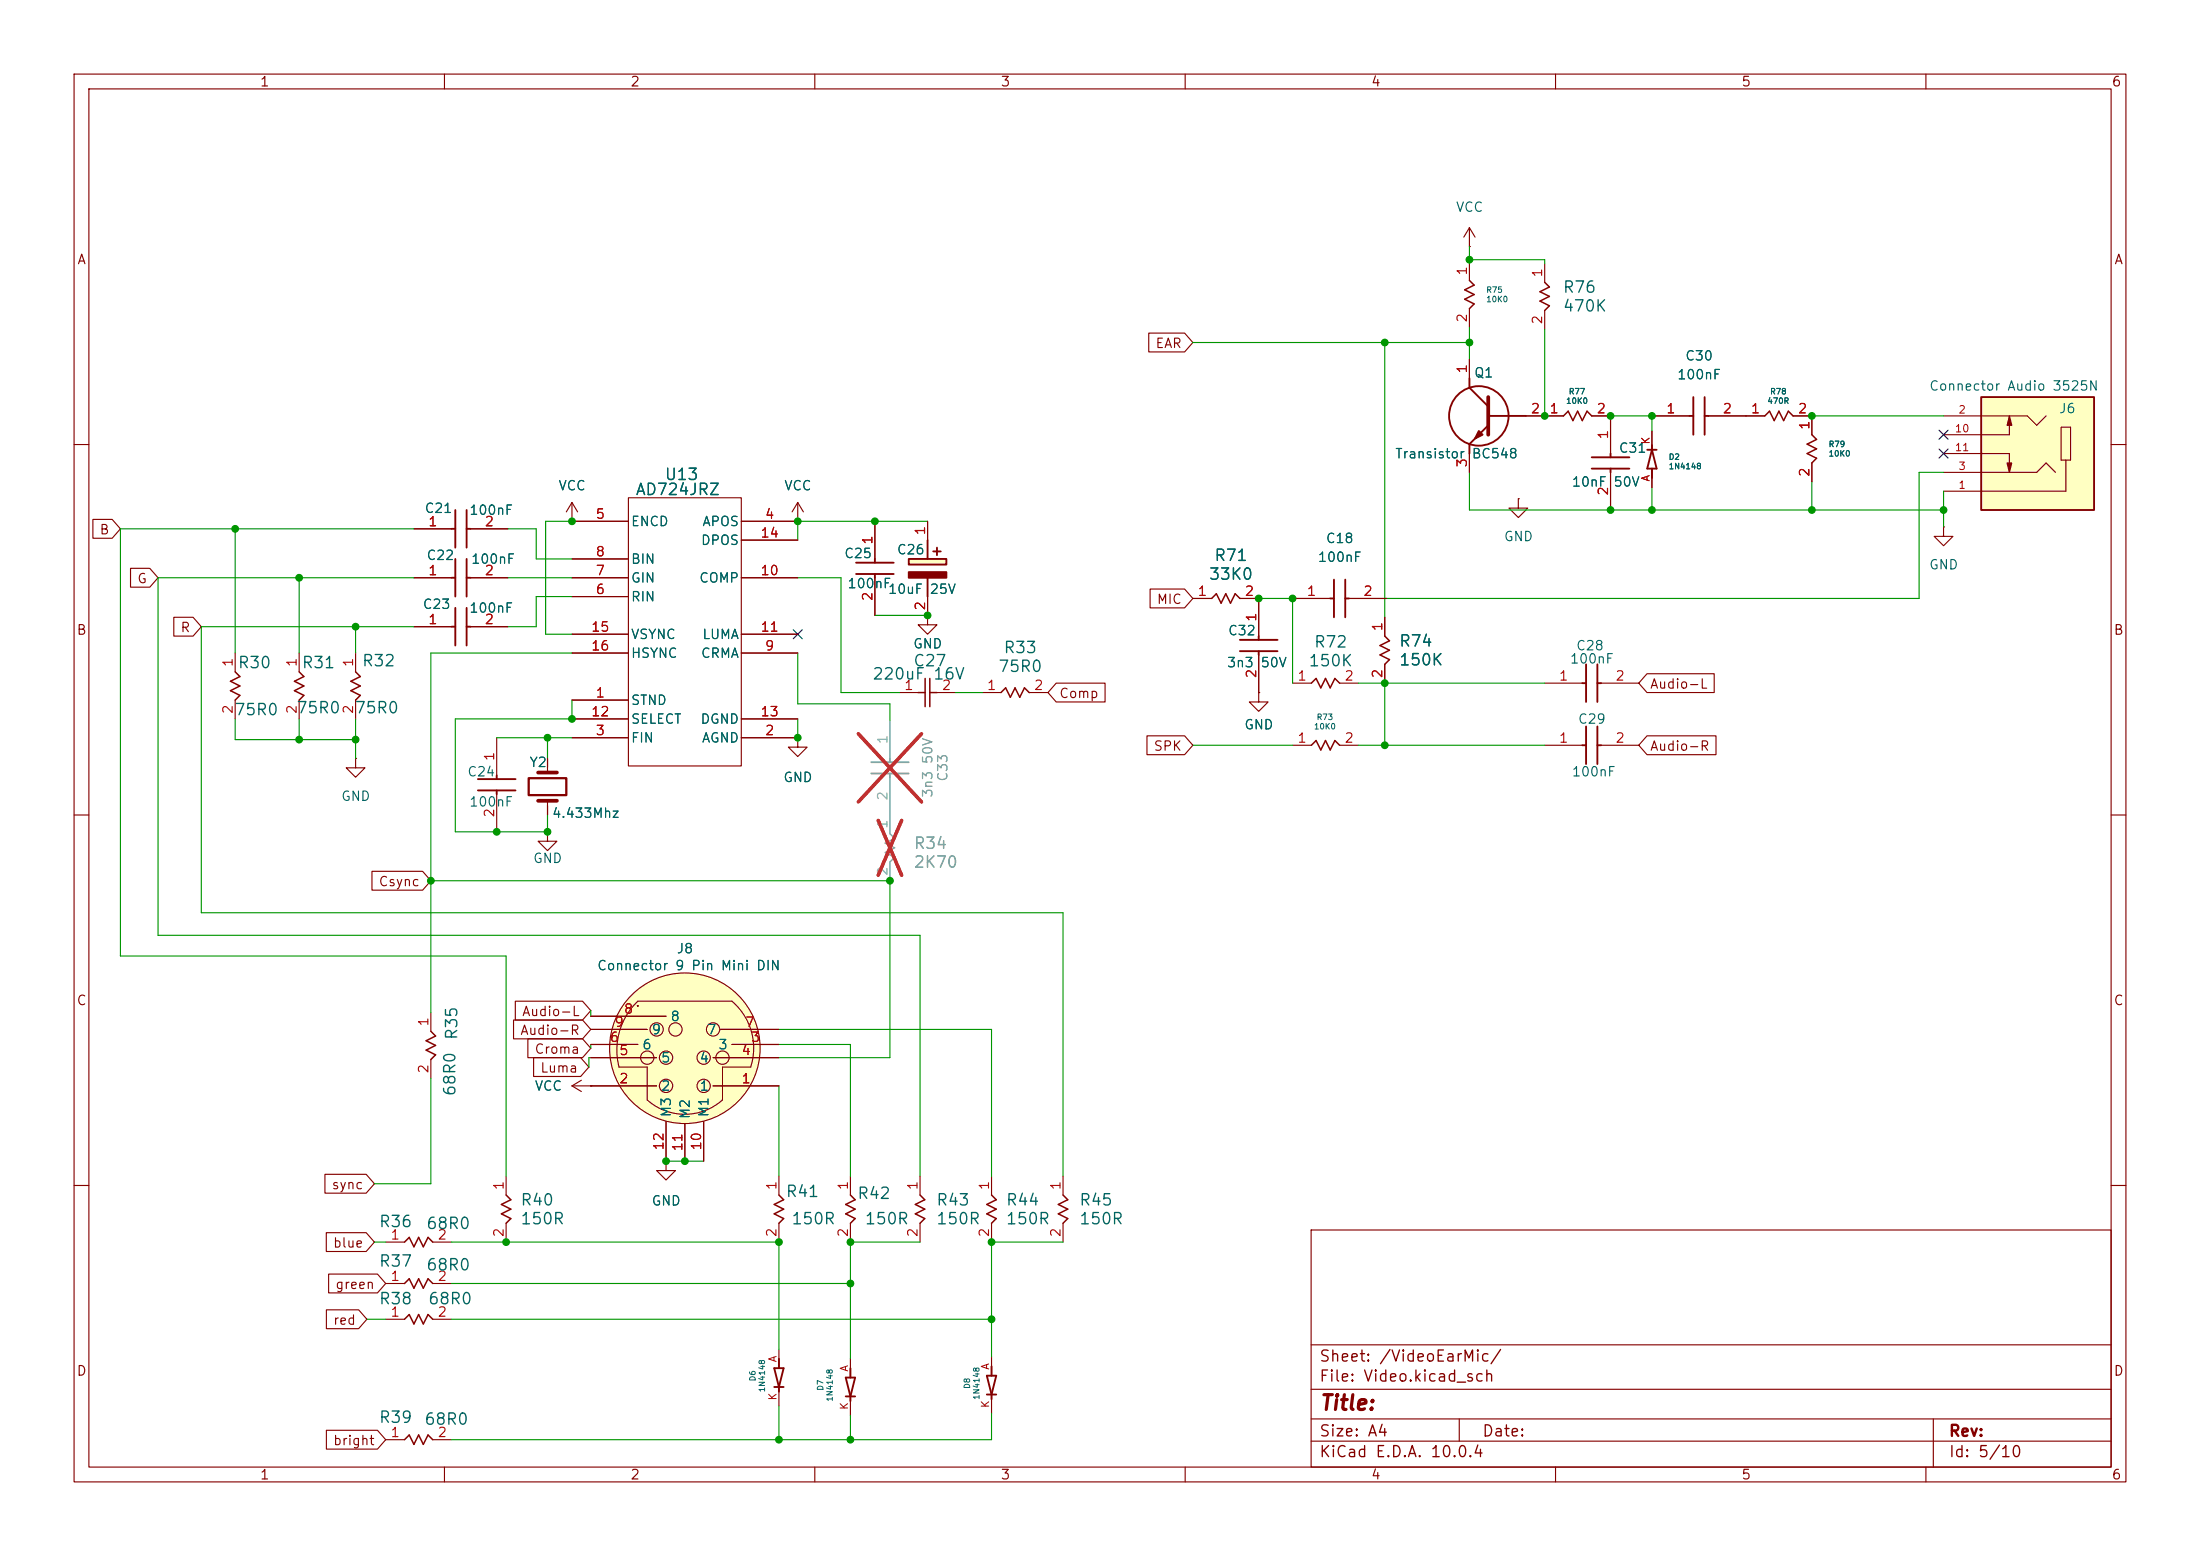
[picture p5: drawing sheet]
<svg xmlns="http://www.w3.org/2000/svg" width="297mm" height="210mm" viewBox="0 0 297 210" stroke-linecap="round" stroke-linejoin="round" font-family="sans-serif">
<g fill="none" stroke="#840000" stroke-width=".15">
<path d="M10 10h277v190h-277zM12 12h273v186h-273zM60 10v2M110 10v2M160 10v2M210 10v2M260 10v2M198.4 33.3h.1M198.4 30.7v2.6M198.4 35.3v2.5M198.4 30.7l-.8 1.3M198.4 30.7l.7 1.3"/>
<path d="M198.4 41.7v2.5M223 58.2v2.5M223 56.1h5.1M230.6 56.1h7.7M242.1 56.1h2.5v2.6M10 60h2M55.9 78h5.1M55.9 71.4h5.1M63.5 78h5.1M63.5 71.4h5.1M77.2 70.4h.1M77.2 70.4h7.6"/>
<path d="M77.2 78h7.6M77.2 75.4h7.6M77.2 67.8l-.7 1.3M77.2 67.8l.8 1.3M77.2 67.8v2.6M84.8 67.2h15.3v36.2h-15.3zM100.1 70.4h7.6M100.1 78h7.6M100.1 72.9h7.6M107.7 70.4h.1M107.7 67.8l-.8 1.3M107.7 67.8l.8 1.3"/>
<path d="M107.7 67.8v2.6M118.1 70.4v5M118.1 78v5.1M223 63.2v2.6M244.6 62.5v2.5M262.4 71.1v1.3h1.3l-1.3 1.3-1.3-1.3h1.3M262.4 71.1h.1M285 60h2M31.7 88.1v2.6M31.7 94.5v2.5M40.4 88.1v2.6M40.4 94.5v2.5"/>
<path d="M55.9 84.6h5.1M63.5 84.6h5.1M67.1 99.6v5M77.2 94.5h7.6M77.2 99.6h7.6M77.2 80.5h7.6M77.2 88.1h7.6M77.2 85.6h7.6M77.2 97h7.6M100.1 99.6h7.6M100.1 88.1h7.6M100.1 85.6h7.6"/>
<path d="M100.1 97h7.6M107.7 99.6v1.2h1.3l-1.3 1.3-1.3-1.3h1.3M107.7 99.6h.1M125.2 83.1v1.2h1.3l-1.3 1.3-1.2-1.3h1.2M125.2 83.1h.1M208.5 92.2h5.1M216.2 92.2h5M10 110h2M48 102.4v1.2h1.3l-1.3 1.3-1.3-1.3h1.3M48 102.4h.1M67.1 107.2v5.1M73.9 102.4v1.9"/>
<path d="M73.9 108.1v1.9M208.5 100.6h5.1M216.2 100.6h5M285 110h2M68.3 158.8v2.5M77.2 146.6l1.3 .7M77.2 146.6h2.6M78.5 145.8l-1.3 .8M79.8 146.6h.1M89.9 156.7v1.3h1.3l-1.3 1.3-1.3-1.3h1.3M89.9 156.7h.1M105.2 158.8v2.5"/>
<path d="M114.8 158.8v2.5M124.2 158.8v2.5M10 160h2M52.1 178.1h2.5M52.1 173.2h2.5M52.1 167.6h2.5M58.4 178.1h2.6M58.4 173.2h2.6M58.4 167.6h2.6M68.3 165.1v2.5M105.2 165.1v2.5M114.8 165.1v2.5"/>
<path d="M124.2 165.1v2.5M177 166h108v32h-108zM285 160h2M52.1 194.3h2.5M58.4 194.3h2.6M60 198v2M105.2 182.1v2.6M105.2 187.2v2.5M110 198v2M114.8 183.4v2.5M114.8 188.5v2.5M133.9 183.1v2.6"/>
<path d="M133.9 188.2v2.6M160 198v2M177 194.5h108M177 191.5h108M177 187.5h108M177 181.5h108M197 191.5v3M210 198v2M260 198v2M261 191.5v6.5"/>
</g>
<g fill="none" stroke="#840000" stroke-width=".25">
<path d="M228.1 56.1h.5M228.6 53.6v5.1M230.1 56.1h.5M230.1 53.6v5.1M61 78h.5M61 71.4h.5M61.5 68.8v5.1M61.5 75.4v5.1M63 78h.5M63 68.8v5.1M63 75.4v5.1M63 71.4h.5"/>
<path d="M115.6 75.9h5M115.6 77.5h5M118.1 75.4v.5M118.1 77.5v.5M222.4 60.7h1.2M223 60.1v.6M223 63.2v1.3M223 60.7l.6 2.5h-1.2zM61 84.6h.5M61.5 82v5.1M63 82v5.1M63 84.6h.5"/>
<path d="M213.6 92.2h.5M214.1 89.7v5M214.1 98v5.1M215.6 92.2h.6M215.6 89.7v5M215.6 98v5.1M64.5 105.2h5.1M64.5 106.7h5.1M67.1 104.6v.6M67.1 106.7v.5M213.6 100.6h.5M215.6 100.6h.6"/>
<path d="M104.5 184.7h1.3l-.6 2.5zM104.5 187.2h1.3M105.2 183.4v1.3M105.2 187.2v.6M114.2 185.9h1.2l-.6 2.6zM114.2 188.5h1.2M114.8 184.7v1.2M114.8 188.5v.6M133.2 185.7h1.3l-.6 2.5zM133.2 188.2h1.3M133.9 184.4v1.3M133.9 188.2v.6"/>
</g>
<g fill="none" stroke="#840000" stroke-width=".2">
<path d="M198.4 37.8l.6 .7-1.3 .6 1.3 .7-1.3 .6 1.3 .6-.6 .7M238.3 56.1l.6-.6 .6 1.3 .7-1.3 .6 1.3 .6-1.3 .7 .6M244.6 58.7l.6 .6-1.2 .6 1.2 .7-1.2 .6 1.2 .6-.6 .7M31.7 90.7l.7 .6-1.3 .6 1.3 .7-1.3 .6 1.3 .7-.7 .6M40.4 90.7l.6 .6-1.2 .6 1.2 .7-1.2 .6 1.2 .7-.6 .6M54.6 178.1l.6-.7 .7 1.3 .6-1.3 .6 1.3 .7-1.3 .6 .7M54.6 173.2l.6-.6 .7 1.3 .6-1.3 .6 1.3 .7-1.3 .6 .6M54.6 167.6l.6-.6 .7 1.3 .6-1.3 .6 1.3 .7-1.3 .6 .6M68.3 161.3l.7 .6-1.3 .7 1.3 .6-1.3 .6 1.3 .7-.7 .6M105.2 161.3l.6 .6-1.3 .7 1.3 .6-1.3 .6 1.3 .7-.6 .6M114.8 161.3l.6 .6-1.2 .7 1.2 .6-1.2 .6 1.2 .7-.6 .6M124.2 161.3l.6 .6-1.2 .7 1.2 .6-1.2 .6 1.2 .7-.6 .6"/>
<path d="M54.6 194.3l.6-.6 .7 1.2 .6-1.2 .6 1.2 .7-1.2 .6 .6"/>
</g>
<path d="M72.6 104.3h2.6M72.6 108.1h2.6" fill="none" stroke="#840000" stroke-width=".51"/>
<path d="M71.4 105h5.1v2.3h-5.1z" fill="none" stroke="#840000" stroke-width=".3"/>
<path d="M117.6 102.9h5.1M117.6 104.4h5.1M120.1 102.4v.5M120.1 104.4v.5" fill="none" stroke="#a1a1a1" stroke-width=".25"/>
<path d="M120.1 97.3v5.1M120.1 104.9v5.1" fill="none" stroke="#a1a1a1" stroke-width=".15"/>
<path d="M115.9 99l8.5 9.2M124.4 99l-8.5 9.2" fill="none" stroke="#e12e31" stroke-width=".46"/>
<path d="M267.5 53.6h15.2v15.2h-15.2z" fill="#ffffc2"/>
<path d="M267.5 53.6h15.2v15.2h-15.2z" fill="none" stroke="#840000" stroke-width=".25"/>
<g fill="none" stroke="#840000" stroke-width=".15">
<path d="M262.4 56.1h11.3l1.3 1.3 1.2-1.3M271.3 56.1v2.6h-8.9M278.3 57.7h1.2v4.4h-1.2zM262.4 63.8h12.6l1.2-1.3 1.3 1.3M262.4 61.2h8.9v2.6M278.9 62.1v4.2h-16.5M48 88.1v2.6M48 94.5v2.5M132.6 93.5h2.5M138.9 93.5h2.6M161 80.8h2.6M167.4 80.8h2.5"/>
<path d="M73.9 112.3v1.2h1.3l-1.3 1.3-1.3-1.3h1.3M73.9 112.3h.1M58.2 136.7v2.5M79.8 138.9h7.6M79.8 137.2h10.1M86.1 135.1h12.7a8.3 8.3 0 0 1 2.5 8.9h-3.8v4.5a7.6 7.6 0 0 1-10.1 0v-4.5h-3.8a9.1 9.1 0 0 1 2.5-8.9zM97.3 138.9h7.9M58.2 143v2.5M79.8 146.6h8.8M79.8 141h6.3M79.8 142.7h8.8M89.9 151.4v5.3"/>
<path d="M92.5 151.6v5.1M95 151.4v5.3M96.3 146.6h8.9M96.3 142.7h8.9M98.8 141h6.4M133.9 158.8v2.5M143.5 158.8v2.5M133.9 165.1v2.5M143.5 165.1v2.5"/>
<circle cx="88.6" cy="138.9" r=".9"/>
<circle cx="91.2" cy="138.9" r=".9"/>
<circle cx="96.3" cy="138.9" r=".9"/>
<circle cx="87.4" cy="142.7" r=".9"/>
<circle cx="89.9" cy="146.6" r=".9"/>
<circle cx="89.9" cy="142.7" r=".9"/>
<circle cx="92.5" cy="141.5" r="10.2"/>
<circle cx="95" cy="142.7" r=".9"/>
<circle cx="95" cy="146.6" r=".9"/>
<circle cx="97.5" cy="142.7" r=".9"/>
</g>
<g fill="#840000" stroke="#840000" stroke-width=".15">
<path d="M271 62.5h.6l-.3 1.3z"/>
<path d="M271.3 56.1l.3 1.3h-.6z"/>
</g>
<path d="M48 90.7l.6 .6-1.2 .6 1.2 .7-1.2 .6 1.2 .7-.6 .6M135.1 93.5l.7-.7 .6 1.3 .6-1.3 .7 1.3 .6-1.3 .6 .7M163.6 80.8l.6-.7 .6 1.3 .7-1.3 .6 1.3 .7-1.3 .6 .7M58.2 139.2l.6 .6-1.3 .7 1.3 .6-1.3 .6 1.3 .7-.6 .6M133.9 161.3l.6 .6-1.3 .7 1.3 .6-1.3 .6 1.3 .7-.6 .6M143.5 161.3l.6 .6-1.2 .7 1.2 .6-1.2 .6 1.2 .7-.6 .6" fill="none" stroke="#840000" stroke-width=".2"/>
<circle cx="92.5" cy="141.5" r="10.2" fill="#ffffc2" stroke="#ffffc2" stroke-width=".14"/>
<circle cx="86.1" cy="135.8" r=".08" fill="#840000" stroke="#840000" stroke-width=".14"/>
<path d="M120.1 112.5l.7 .7-1.3 .6 1.3 .6-1.3 .7 1.3 .6-.7 .6" fill="none" stroke="#a1a1a1" stroke-width=".2"/>
<path d="M120.1 110v2.5M120.1 116.3v2.6" fill="none" stroke="#a1a1a1" stroke-width=".15"/>
<path d="M118.6 110.7l3.1 7.4M121.7 110.7l-3.1 7.4" fill="none" stroke="#e12e31" stroke-width=".46"/>
<path d="M122.7 75.4h5.1v.8h-5.1z" fill="#ffffc2"/>
<g fill="none" stroke="#840000" stroke-width=".25">
<path d="M198.4 51.1v1.2l2.5 2.6M200.9 56.1h5.1M200.9 57.4l-2.5 2.5v1.3M122.7 75.4h5.1v.8h-5.1zM125.2 72.9v2.5M125.2 78v2.5M126 74.4h1M126.5 73.9v1M180.1 78.2v5.1M181.6 78.2v5.1M214.9 61.7h5.1M214.9 63.2h5.1"/>
<path d="M217.4 61.2v.5M217.4 63.2v.6M167.4 86.4h5.1M167.4 87.9h5.1M169.9 85.9v.5M169.9 87.9v.5M179.6 80.8h.5M181.6 80.8h.5"/>
<circle cx="199.6" cy="56.1" r="4"/>
</g>
<g fill="#840000" stroke="#840000" stroke-width=".25">
<path d="M122.7 77.2h5.1v.8h-5.1z"/>
<path d="M199.6 58.2l.6 .5-1.1 .5z"/>
</g>
<g fill="none" stroke="#840000" stroke-width=".15">
<path d="M208.5 35.6v2.5M155.1 45h4.8l1.1 1.2-1.1 1.3h-4.8zM198.4 48.5v2.6M206 56.1h5.1M208.5 41.9v2.6M214.9 56.1h2.5v5.1M223 56.1h5.1M223 58.2v2.5M230.6 56.1h7.7M242.1 56.1h2.5v2.6M12.5 70.1h2.6l1.2 1.3-1.2 1.2h-2.6zM17.6 76.7h2.6l1.1 1.3-1.1 1.2h-2.6z"/>
<path d="M55.9 78h5.1M55.9 71.4h5.1M63.5 78h5.1M63.5 71.4h5.1M77.2 70.4h.1M77.2 78h7.6M77.2 70.4h7.6M77.2 75.4h7.6M100.1 78h7.6M100.1 70.4h7.6M100.1 72.9h7.6M107.7 70.4h.1"/>
<path d="M118.1 70.4v5M118.1 78v5.1M125.2 70.4v2.5M155.3 79.5h4.6l1.1 1.3-1.1 1.2h-4.6zM198.4 61.2v2.6M205 67.3v1.3h1.2l-1.2 1.3-1.3-1.3h1.3M205 67.3h.1M217.4 63.8v5M223 63.2v2.6M244.6 62.5v2.5M23.5 83.3h2.6l1.1 1.3-1.1 1.3h-2.6zM55.9 84.6h5.1"/>
<path d="M63.5 84.6h5.1M77.2 94.5h7.6M77.2 99.6h7.6M77.2 80.5h7.6M77.2 88.1h7.6M77.2 85.6h7.6M77.2 97h7.6M100.1 99.6h7.6M100.1 88.1h7.6M100.1 85.6h7.6M100.1 97h7.6M107.7 99.6h.1"/>
<path d="M121.4 93.5h2.6M125.2 83.1h.1M125.2 80.5v2.6M126.5 93.5h2.5M142.6 92.2h6.6v2.5h-6.6l-1.1-1.2zM154.8 99.3h5.1l1.1 1.3-1.1 1.3h-5.1zM161 80.8h2.6M167.4 80.8h2.5v5.1M169.9 93.5v1.2h1.3l-1.3 1.3-1.2-1.3h1.2M169.9 93.5h.1M169.9 88.4v5.1M174.5 92.2h2.5"/>
<path d="M174.5 80.8h5.1M180.8 92.2h2.6M182.1 80.8h5.1M186.9 83.3v2.6M186.9 89.7v2.5M222.3 90.9h9.1v2.6h-9.1l-1.1-1.3zM222.3 99.3h9.4v2.6h-9.4l-1.1-1.3zM50.2 117.6h6.9l1.1 1.3-1.1 1.2h-6.9zM73.9 102.4v1.2M73.9 108.7v1.3M174.5 100.6h2.5M180.8 100.6h2.6"/>
<path d="M69.3 137.7h9.3l1.2 1.2-1.2 1.3h-9.3zM69.6 135.1h9l1.2 1.3-1.2 1.3h-9zM79.8 138.9h7.6M79.8 137.2h10.1M97.3 138.9h7.9M43.9 158.5h5.5l1.1 1.3-1.1 1.2h-5.5zM71.3 140.2h7.3l1.2 1.3-1.2 1.2h-7.3zM72 142.7h6.4l1.1 1.3-1.1 1.3h-6.4zM79.8 146.6h.1M79.8 146.6h8.8M79.8 141h6.3M79.8 142.7h8.8"/>
<path d="M89.9 156.7h.1M89.9 151.4v5.3M92.5 151.6v5.1M95 151.4v5.3M96.3 146.6h8.9M96.3 142.7h8.9M98.8 141h6.4M44 166.4h5.4l1.1 1.2-1.1 1.3h-5.4zM44.1 176.8h4.3l1.1 1.3-1.1 1.2h-4.3zM44.4 172h6.6l1.1 1.2-1.1 1.3h-6.6zM44.1 193h6.9l1.1 1.3-1.1 1.3h-6.9z"/>
</g>
<path d="M208.5 38.1l.7 .6-1.3 .7 1.3 .6-1.3 .6 1.3 .7-.7 .6M211.1 56.1l.6-.6 .6 1.3 .7-1.3 .6 1.3 .6-1.3 .7 .6M124 93.5h.9M124.9 91.6v3.8M125.5 93.5h1M125.5 91.6v3.8M177 92.2l.7-.6 .6 1.2 .6-1.2 .7 1.2 .6-1.2 .6 .6M186.9 85.9l.7 .6-1.3 .6 1.3 .7-1.3 .6 1.3 .6-.7 .7M177 100.6l.7-.7 .6 1.3 .6-1.3 .7 1.3 .6-1.3 .6 .7" fill="none" stroke="#840000" stroke-width=".2"/>
<path d="M200.9 53.6v5.1" fill="none" stroke="#840000" stroke-width=".51"/>
<g fill="none" stroke="#009600" stroke-width=".15">
<path d="M198.4 33.3v2M198.4 35.1h10.1v.5M161 46.2h37.4M186.9 46.2v37.1M198.4 44.2v4.3M208.5 44.5v11.6M217.4 56.1h5.6v2.1M244.6 56.1h17.8M31.7 71.4v16.7M40.4 78v10.1M55.9 78h-34.6v48.2h102.9v32.6M55.9 71.4h-39.6v57.6h52v29.8"/>
<path d="M68.6 71.4h3.8v4h4.8M68.6 78h8.6M77.2 70.4h-3.5v15.2h3.5M107.7 78h5.8v15.5h7.9M125.2 70.4h-17.5v2.5M198.4 63.8v5h64M223 65.8v3M244.6 65v3.8M262.4 63.8h-3.3v17h-71.9M262.4 66.3v4.8M31.7 97v2.8h16.3M40.4 97v2.8"/>
<path d="M48 84.6v3.5M48 97v5.4M55.9 84.6h-28.7v38.6h116.3v35.6M67.1 99.6h10.1M73.9 99.6v2.8M77.2 88.1h-19v48.6M77.2 94.5v2.5h-15.7v15.3h12.4v-2.3M77.2 80.5h-4.8v4.1h-3.8M107.7 88.1v6.9h12.4v2.3M107.7 97v2.6M118.1 83.1h7.1M129 93.5h3.6"/>
<path d="M169.9 80.8h4.6v11.4M183.4 92.2h25.1M186.9 92.2v8.4M58.2 118.9h61.9v23.8h-14.9M161 100.6h13.5M183.4 100.6h25.1M79.8 136.4v.8M105.2 138.9h28.7v19.9M58.2 145.5v14.3h-7.7M79.8 142.7h-.3v1.3M79.8 141v.5M89.9 156.7h5.1"/>
<path d="M105.2 146.6v12.2M105.2 141h9.6v17.8M49.5 178.1h2.6M50.5 167.6h1.6M61 167.6h44.2v14.5M61 173.2h53.8M61 178.1h72.9M124.2 167.6h-9.4v15.8M143.5 167.6h-9.6v15.5M105.2 189.7v4.6M114.8 191v3.3M133.9 190.8v3.5h-72.9"/>
</g>
<path d="M261.8 58.1l1.2 1.2M263 58.1l-1.2 1.2M261.8 60.6l1.2 1.2M263 60.6l-1.2 1.2M107.1 85l1.2 1.2M108.3 85l-1.2 1.2" fill="none" stroke="#000084" stroke-width=".15"/>
<path d="M120.1 97.3v5.1M120.1 104.9v7.6M120.1 116.3v2.6" fill="none" stroke="#a1a1a1" stroke-width=".15"/>
<path d="M115.9 99l8.5 9.2M124.4 99l-8.5 9.2M118.6 110.7l3.1 7.4M121.7 110.7l-3.1 7.4" fill="none" stroke="#e12e31" stroke-width=".46"/>
<g fill="#009600" stroke="#009600" stroke-width=".14">
<circle cx="73.9" cy="112.3" r=".46"/>
<circle cx="67.1" cy="112.3" r=".46"/>
<circle cx="73.9" cy="99.6" r=".46"/>
<circle cx="107.7" cy="99.6" r=".46"/>
<circle cx="31.7" cy="71.4" r=".46"/>
<circle cx="40.4" cy="78" r=".46"/>
<circle cx="40.4" cy="99.8" r=".46"/>
<circle cx="48" cy="84.6" r=".46"/>
<circle cx="48" cy="99.8" r=".46"/>
<circle cx="114.8" cy="194.3" r=".46"/>
<circle cx="105.2" cy="194.3" r=".46"/>
<circle cx="114.8" cy="173.2" r=".46"/>
<circle cx="68.3" cy="167.6" r=".46"/>
<circle cx="133.9" cy="178.1" r=".46"/>
<circle cx="133.9" cy="167.6" r=".46"/>
<circle cx="120.1" cy="118.9" r=".46"/>
<circle cx="114.8" cy="167.6" r=".46"/>
<circle cx="58.2" cy="118.9" r=".46"/>
<circle cx="89.9" cy="156.7" r=".46"/>
<circle cx="92.5" cy="156.7" r=".46"/>
<circle cx="105.2" cy="167.6" r=".46"/>
<circle cx="186.9" cy="46.2" r=".46"/>
<circle cx="174.5" cy="80.8" r=".46"/>
<circle cx="169.9" cy="80.8" r=".46"/>
<circle cx="77.2" cy="97" r=".46"/>
<circle cx="77.2" cy="70.4" r=".46"/>
<circle cx="107.7" cy="70.4" r=".46"/>
<circle cx="125.2" cy="83.1" r=".46"/>
<circle cx="118.1" cy="70.4" r=".46"/>
<circle cx="186.9" cy="100.6" r=".46"/>
<circle cx="186.9" cy="92.2" r=".46"/>
<circle cx="223" cy="56.1" r=".46"/>
<circle cx="217.4" cy="56.1" r=".46"/>
<circle cx="208.5" cy="56.1" r=".46"/>
<circle cx="217.4" cy="68.8" r=".46"/>
<circle cx="198.4" cy="46.2" r=".46"/>
<circle cx="198.4" cy="35.1" r=".46"/>
<circle cx="244.6" cy="68.8" r=".46"/>
<circle cx="244.6" cy="56.1" r=".46"/>
<circle cx="262.4" cy="68.8" r=".46"/>
<circle cx="223" cy="68.8" r=".46"/>
</g>
<text font-size="2" fill="#840000" x="178" y="190.8">Title:</text>
<g font-size="1.5" fill="#006464">
<text x="210.9" y="39.9">R76</text>
<text x="210.9" y="42.4">470K</text>
<text x="89.6" y="65.2">U13</text>
<text x="85.7" y="67.2">AD724JRZ</text>
<text x="163.8" y="76.1">R71</text>
<text x="163.1" y="78.6">33K0</text>
<text x="135.4" y="88.5">R33</text>
<text x="177.3" y="87.8">R72</text>
<text x="188.8" y="87.7">R74</text>
<text x="32" y="90.6">R30</text>
<text x="40.6" y="90.6">R31</text>
<text x="48.8" y="90.3">R32</text>
<text x="117.7" y="92.1">220uF</text>
<text x="123.2" y="90.3">C27</text>
<text x="125.9" y="92.1">16V</text>
<text x="134.7" y="91.1">75R0</text>
<text x="176.6" y="90.3">150K</text>
<text x="188.8" y="90.2">150K</text>
<text x="31.5" y="96.9">75R0</text>
<text x="39.9" y="96.7">75R0</text>
<text x="47.8" y="96.7">75R0</text>
<text x="62.1" y="140.5" transform="rotate(-90 62.1 140.5)">R35</text>
<text x="61.9" y="148" transform="rotate(-90 61.9 148)">68R0</text>
<text x="106" y="161.9">R41</text>
<text x="51.1" y="166">R36</text>
<text x="57.4" y="166.3">68R0</text>
<text x="70.2" y="163.1">R40</text>
<text x="70.2" y="165.6">150R</text>
<text x="106.7" y="165.6">150R</text>
<text x="115.6" y="162.2">R42</text>
<text x="116.6" y="165.6">150R</text>
<text x="126.3" y="163.1">R43</text>
<text x="126.3" y="165.6">150R</text>
<text x="135.7" y="163.1">R44</text>
<text x="135.7" y="165.6">150R</text>
<text x="145.6" y="163.1">R45</text>
<text x="145.6" y="165.6">150R</text>
<text x="51.1" y="171.3">R37</text>
<text x="57.4" y="171.9">68R0</text>
<text x="51.1" y="176.4">R38</text>
<text x="57.7" y="176.4">68R0</text>
<text x="51.1" y="192.4">R39</text>
<text x="57.2" y="192.7">68R0</text>
</g>
<g font-size="1.5" fill="#989898">
<text x="123.2" y="115">R34</text>
<text x="123.2" y="117.5">2K70</text>
</g>
<g font-size="1.5" fill="#840000">
<text x="178" y="184.2">Sheet: /VideoEarMic/</text>
<text x="178" y="186.9">File: Video.kicad_sch</text>
<text x="178" y="197.1">KiCad E.D.A. 10.0.4</text>
<text x="178" y="194.3">Size: A4</text>
<text x="200" y="194.3">Date:</text>
<text x="263" y="194.3">Rev:</text>
<text x="263" y="197.1">Id: 5/10</text>
</g>
<g font-size="1.3" fill="#840000">
<text x="35" y="12">1</text>
<text x="85" y="12">2</text>
<text x="135" y="12">3</text>
<text x="185" y="12">4</text>
<text x="235" y="12">5</text>
<text x="285" y="12">6</text>
<text x="10.3" y="36">A</text>
<text x="285.3" y="36">A</text>
<text x="155.9" y="47.3">EAR</text>
<text x="13.4" y="72.4">B</text>
<text x="18.4" y="79">G</text>
<text x="156.1" y="81.8">MIC</text>
<text x="10.3" y="86">B</text>
<text x="24.3" y="85.6">R</text>
<text x="285.3" y="86">B</text>
<text x="142.9" y="94.5">Comp</text>
<text x="222.7" y="93.3">Audio-L</text>
<text x="155.7" y="101.6">SPK</text>
<text x="222.7" y="101.6">Audio-R</text>
<text x="51" y="119.9">Csync</text>
<text x="10.3" y="136">C</text>
<text x="70.4" y="137.5">Audio-L</text>
<text x="285.3" y="136">C</text>
<text x="70.1" y="140">Audio-R</text>
<text x="72.1" y="142.5">Croma</text>
<text x="72.9" y="145.1">Luma</text>
<text x="44.7" y="160.8">sync</text>
<text x="44.9" y="168.7">blue</text>
<text x="44.9" y="179.1">red</text>
<text x="45.2" y="174.3">green</text>
<text x="10.3" y="186">D</text>
<text x="285.3" y="186">D</text>
<text x="44.9" y="195.4">bright</text>
<text x="35" y="200">1</text>
<text x="85" y="200">2</text>
<text x="135" y="200">3</text>
<text x="185" y="200">4</text>
<text x="235" y="200">5</text>
<text x="285" y="200">6</text>
</g>
<g font-size="1.3" fill="#006464">
<text x="196.5" y="28.9">VCC</text>
<text x="198.9" y="51.3">Q1</text>
<text x="226.3" y="51.5">100nF</text>
<text x="227.4" y="49">C30</text>
<text x="260.4" y="53">Connector Audio 3525N</text>
<text x="277.9" y="56.1">J6</text>
<text x="188.3" y="62.2">Transistor</text>
<text x="198.6" y="62.2">BC548</text>
<text x="212.1" y="66">10nF</text>
<text x="217.7" y="66">50V</text>
<text x="218.4" y="61.4">C31</text>
<text x="57.2" y="69.6">C21</text>
<text x="63.3" y="69.8">100nF</text>
<text x="75.3" y="66.5">VCC</text>
<text x="85.1" y="71.3">ENCD</text>
<text x="94.7" y="71.3">APOS</text>
<text x="105.8" y="66.5">VCC</text>
<text x="57.5" y="75.9">C22</text>
<text x="63.5" y="76.4">100nF</text>
<text x="85.1" y="76.4">BIN</text>
<text x="94.5" y="73.9">DPOS</text>
<text x="113.9" y="75.6">C25</text>
<text x="121" y="75.1">C26</text>
<text x="177.8" y="76.2">100nF</text>
<text x="178.9" y="73.6">C18</text>
<text x="202.9" y="73.4">GND</text>
<text x="260.3" y="77.2">GND</text>
<text x="57" y="82.5">C23</text>
<text x="63.3" y="83">100nF</text>
<text x="85.1" y="81.5">RIN</text>
<text x="85.1" y="78.9">GIN</text>
<text x="94.3" y="78.9">COMP</text>
<text x="114.3" y="79.7">100nF</text>
<text x="119.8" y="80.5">10uF</text>
<text x="125.4" y="80.5">25V</text>
<text x="85.1" y="86.6">VSYNC</text>
<text x="85.1" y="89.1">HSYNC</text>
<text x="94.5" y="89.1">CRMA</text>
<text x="94.7" y="86.6">LUMA</text>
<text x="123.2" y="87.8">GND</text>
<text x="165.7" y="86.1">C32</text>
<text x="211.8" y="89.9">100nF</text>
<text x="212.7" y="88.1">C28</text>
<text x="85.1" y="95.5">STND</text>
<text x="165.5" y="90.4">3n3</text>
<text x="170.1" y="90.4">50V</text>
<text x="85.1" y="100.5">FIN</text>
<text x="85.1" y="98">SELECT</text>
<text x="94.5" y="98">DGND</text>
<text x="94.7" y="100.5">AGND</text>
<text x="167.9" y="98.8">GND</text>
<text x="212.9" y="98">C29</text>
<text x="63" y="105.1">C24</text>
<text x="71.4" y="103.8">Y2</text>
<text x="105.7" y="105.9">GND</text>
<text x="212.1" y="105.1">100nF</text>
<text x="46" y="108.4">GND</text>
<text x="63.3" y="109.2">100nF</text>
<text x="74.4" y="110.7">4.433Mhz</text>
<text x="71.9" y="116.8">GND</text>
<text x="80.5" y="131.3">Connector 9 Pin Mini DIN</text>
<text x="91.3" y="129">J8</text>
<text x="86.6" y="141.9">6</text>
<text x="87.9" y="139.9">9</text>
<text x="89.2" y="143.7">5</text>
<text x="90.4" y="138.1">8</text>
<text x="94.3" y="143.7">4</text>
<text x="95.4" y="139.9">7</text>
<text x="96.9" y="141.9">3</text>
<text x="72.1" y="147.5">VCC</text>
<text x="89.2" y="147.5">2</text>
<text x="94.3" y="147.5">1</text>
<text x="90.9" y="150.9" transform="rotate(-90 90.9 150.9)">M3</text>
<text x="93.4" y="151.1" transform="rotate(-90 93.4 151.1)">M2</text>
<text x="96" y="150.9" transform="rotate(-90 96 150.9)">M1</text>
<text x="87.9" y="163">GND</text>
</g>
<g font-size="1.3" fill="#a90000">
<text x="198.3" y="37.3" transform="rotate(-90 198.3 37.3)">1</text>
<text x="208.5" y="37.5" transform="rotate(-90 208.5 37.5)">1</text>
<text x="198.3" y="43.6" transform="rotate(-90 198.3 43.6)">2</text>
<text x="208.5" y="43.9" transform="rotate(-90 208.5 43.9)">2</text>
<text x="198.3" y="50.5" transform="rotate(-90 198.3 50.5)">1</text>
<text x="206.6" y="56.1">2</text>
<text x="209.1" y="56.1">1</text>
<text x="215.4" y="56.1">2</text>
<text x="217.4" y="59.4" transform="rotate(-90 217.4 59.4)">1</text>
<text x="224.8" y="56.1">1</text>
<text x="232.5" y="56.1">2</text>
<text x="236.3" y="56.1">1</text>
<text x="242.6" y="56.1">2</text>
<text x="244.6" y="58.1" transform="rotate(-90 244.6 58.1)">1</text>
<text x="198.3" y="63.2" transform="rotate(-90 198.3 63.2)">3</text>
<text x="244.6" y="64.5" transform="rotate(-90 244.6 64.5)">2</text>
<text x="57.7" y="71.3">1</text>
<text x="65.3" y="71.3">2</text>
<text x="80.3" y="70.3">5</text>
<text x="103.2" y="70.3">4</text>
<text x="217.4" y="67" transform="rotate(-90 217.4 67)">2</text>
<text x="57.7" y="78">1</text>
<text x="65.3" y="78">2</text>
<text x="80.3" y="78">7</text>
<text x="80.3" y="75.4">8</text>
<text x="102.6" y="78">10</text>
<text x="102.6" y="72.9">14</text>
<text x="118.1" y="73.6" transform="rotate(-90 118.1 73.6)">1</text>
<text x="125.2" y="72.3" transform="rotate(-90 125.2 72.3)">1</text>
<text x="80.3" y="80.5">6</text>
<text x="118.1" y="81.2" transform="rotate(-90 118.1 81.2)">2</text>
<text x="125.2" y="82.5" transform="rotate(-90 125.2 82.5)">2</text>
<text x="161.6" y="80.7">1</text>
<text x="167.9" y="80.7">2</text>
<text x="176.3" y="80.7">1</text>
<text x="184" y="80.7">2</text>
<text x="57.7" y="84.6">1</text>
<text x="65.3" y="84.6">2</text>
<text x="79.7" y="85.6">15</text>
<text x="79.7" y="88.1">16</text>
<text x="102.6" y="85.6">11</text>
<text x="103.2" y="88.1">9</text>
<text x="169.9" y="84" transform="rotate(-90 169.9 84)">1</text>
<text x="186.9" y="85.3" transform="rotate(-90 186.9 85.3)">1</text>
<text x="31.7" y="90.1" transform="rotate(-90 31.7 90.1)">1</text>
<text x="40.4" y="90.1" transform="rotate(-90 40.4 90.1)">1</text>
<text x="48" y="90.1" transform="rotate(-90 48 90.1)">1</text>
<text x="80.3" y="94.5">1</text>
<text x="122" y="93.4">1</text>
<text x="127.1" y="93.4">2</text>
<text x="133.2" y="93.4">1</text>
<text x="139.5" y="93.4">2</text>
<text x="169.9" y="91.6" transform="rotate(-90 169.9 91.6)">2</text>
<text x="175.1" y="92.2">1</text>
<text x="181.4" y="92.2">2</text>
<text x="186.9" y="91.6" transform="rotate(-90 186.9 91.6)">2</text>
<text x="210.4" y="92.2">1</text>
<text x="218" y="92.2">2</text>
<text x="31.7" y="96.5" transform="rotate(-90 31.7 96.5)">2</text>
<text x="40.4" y="96.5" transform="rotate(-90 40.4 96.5)">2</text>
<text x="48" y="96.5" transform="rotate(-90 48 96.5)">2</text>
<text x="79.7" y="97">12</text>
<text x="80.3" y="99.5">3</text>
<text x="102.6" y="97">13</text>
<text x="103.2" y="99.5">2</text>
<text x="175.1" y="100.6">1</text>
<text x="181.4" y="100.6">2</text>
<text x="210.4" y="100.6">1</text>
<text x="218" y="100.6">2</text>
<text x="67" y="102.8" transform="rotate(-90 67 102.8)">1</text>
<text x="67" y="110.4" transform="rotate(-90 67 110.4)">2</text>
<text x="84.1" y="137.1">8</text>
<text x="58.1" y="138.6" transform="rotate(-90 58.1 138.6)">1</text>
<text x="82.2" y="140.9">6</text>
<text x="82.9" y="138.9">9</text>
<text x="83.5" y="142.7">5</text>
<text x="100" y="142.7">4</text>
<text x="100.5" y="138.9">7</text>
<text x="101.3" y="140.9">3</text>
<text x="58.1" y="145" transform="rotate(-90 58.1 145)">2</text>
<text x="83.5" y="146.5">2</text>
<text x="100" y="146.5">1</text>
<text x="89.9" y="155.4" transform="rotate(-90 89.9 155.4)">12</text>
<text x="92.4" y="155.5" transform="rotate(-90 92.4 155.5)">11</text>
<text x="95" y="155.4" transform="rotate(-90 95 155.4)">10</text>
<text x="68.3" y="160.7" transform="rotate(-90 68.3 160.7)">1</text>
<text x="105.1" y="160.7" transform="rotate(-90 105.1 160.7)">1</text>
<text x="114.8" y="160.7" transform="rotate(-90 114.8 160.7)">1</text>
<text x="124.2" y="160.7" transform="rotate(-90 124.2 160.7)">1</text>
<text x="133.8" y="160.7" transform="rotate(-90 133.8 160.7)">1</text>
<text x="143.5" y="160.7" transform="rotate(-90 143.5 160.7)">1</text>
<text x="52.6" y="167.6">1</text>
<text x="59" y="167.6">2</text>
<text x="68.3" y="167.1" transform="rotate(-90 68.3 167.1)">2</text>
<text x="105.1" y="167.1" transform="rotate(-90 105.1 167.1)">2</text>
<text x="114.8" y="167.1" transform="rotate(-90 114.8 167.1)">2</text>
<text x="124.2" y="167.1" transform="rotate(-90 124.2 167.1)">2</text>
<text x="133.8" y="167.1" transform="rotate(-90 133.8 167.1)">2</text>
<text x="143.5" y="167.1" transform="rotate(-90 143.5 167.1)">2</text>
<text x="52.6" y="173.2">1</text>
<text x="59" y="173.2">2</text>
<text x="52.6" y="178">1</text>
<text x="59" y="178">2</text>
<text x="52.6" y="194.3">1</text>
<text x="59" y="194.3">2</text>
</g>
<g font-size="1.3" fill="#aaa">
<text x="120.1" y="100.5" transform="rotate(-90 120.1 100.5)">1</text>
<text x="120.1" y="112" transform="rotate(-90 120.1 112)">1</text>
<text x="120.1" y="108.1" transform="rotate(-90 120.1 108.1)">2</text>
<text x="120.1" y="118.3" transform="rotate(-90 120.1 118.3)">2</text>
</g>
<g font-size="1.3" fill="#989898">
<text x="126.2" y="107.8" transform="rotate(-90 126.2 107.8)">3n3 50V</text>
<text x="128.2" y="105.6" transform="rotate(-90 128.2 105.6)">C33</text>
</g>
<g font-size="1" fill="#a90000">
<text x="263.8" y="58.6">10</text>
<text x="264.3" y="56.1">2</text>
<text x="222.9" y="65.1" transform="rotate(-90 222.9 65.1)">A</text>
<text x="222.9" y="60.1" transform="rotate(-90 222.9 60.1)">K</text>
<text x="263.8" y="61.1">11</text>
<text x="264.3" y="63.7">3</text>
<text x="264.3" y="66.2">1</text>
<text x="105.1" y="184" transform="rotate(-90 105.1 184)">A</text>
<text x="114.7" y="185.2" transform="rotate(-90 114.7 185.2)">A</text>
<text x="133.8" y="185" transform="rotate(-90 133.8 185)">A</text>
<text x="105.1" y="189.1" transform="rotate(-90 105.1 189.1)">K</text>
<text x="114.7" y="190.4" transform="rotate(-90 114.7 190.4)">K</text>
<text x="133.8" y="190.1" transform="rotate(-90 133.8 190.1)">K</text>
</g>
<g font-size=".8" fill="#006464">
<text x="200.6" y="41">10K0</text>
<text x="200.6" y="39.7">R75</text>
<text x="211.7" y="53.4">R77</text>
<text x="238.9" y="53.4">R78</text>
<text x="211.4" y="54.7">10K0</text>
<text x="238.5" y="54.7">470R</text>
<text x="225.2" y="62.2">D2</text>
<text x="225.2" y="63.5">1N4148</text>
<text x="246.8" y="61.8">10K0</text>
<text x="246.8" y="60.5">R79</text>
<text x="177.3" y="98.6">10K0</text>
<text x="177.7" y="97.4">R73</text>
<text x="102.2" y="186.5" transform="rotate(-90 102.2 186.5)">D6</text>
<text x="103.5" y="188" transform="rotate(-90 103.5 188)">1N4148</text>
<text x="111.3" y="187.8" transform="rotate(-90 111.3 187.8)">D7</text>
<text x="112.6" y="189.2" transform="rotate(-90 112.6 189.2)">1N4148</text>
<text x="131.1" y="187.5" transform="rotate(-90 131.1 187.5)">D8</text>
<text x="132.4" y="189" transform="rotate(-90 132.4 189)">1N4148</text>
</g>
</svg>
